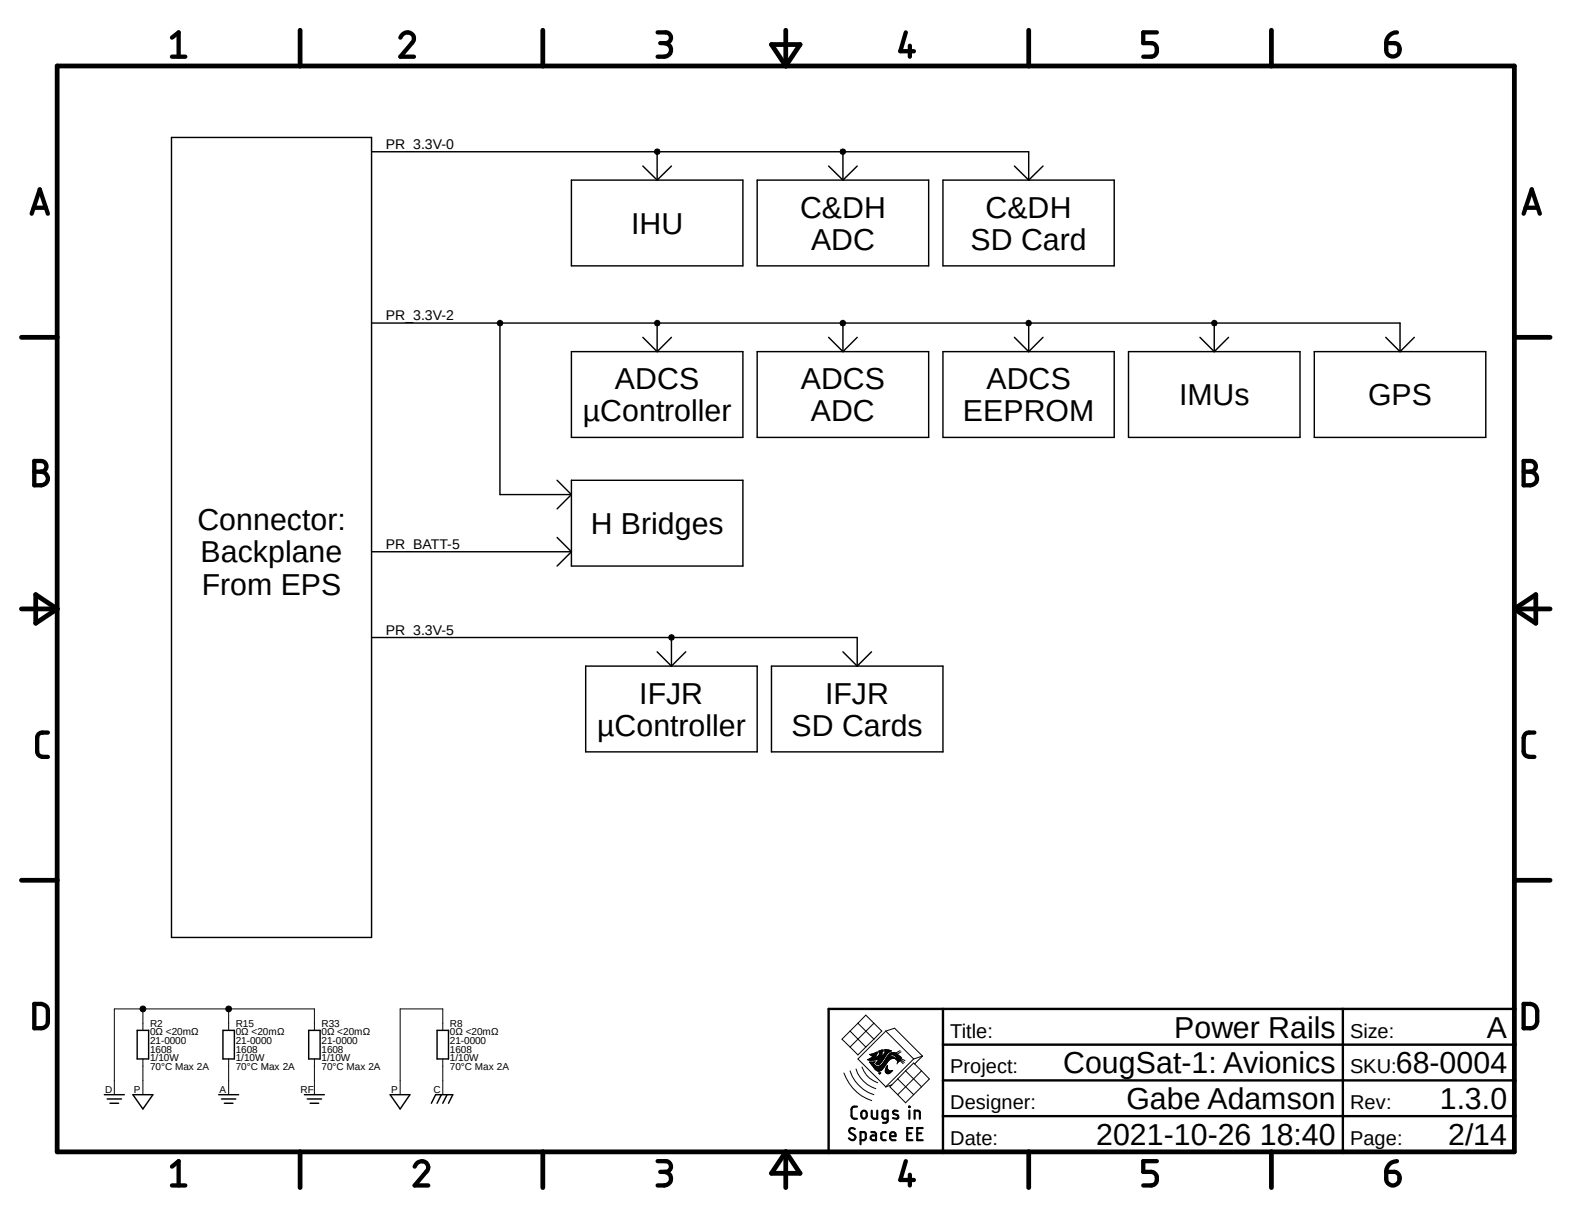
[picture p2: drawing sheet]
<svg xmlns="http://www.w3.org/2000/svg" width="279mm" height="216mm" viewBox="0 0 279 216" stroke-linecap="round" stroke-linejoin="round" font-family="sans-serif">
<path d="M3.4 3.1l272.6 209.7M276 3.1l-272.6 209.7" fill="none" stroke="#fff" stroke-width=".18"/>
<g fill="none" stroke="#000" stroke-width=".25">
<path d="M30.5 24.4h35.5v142.2h-35.5zM66 27h116.8v5M101.6 32h30.4v15.2h-30.4zM114.3 29.5l2.5 2.5M116.8 27v5M119.3 29.5l-2.5 2.5M134.6 32h30.5v15.2h-30.5zM147.3 29.5l2.5 2.5M149.8 27v5M152.4 29.5l-2.6 2.5M167.6 32h30.4v15.2h-30.4zM180.3 29.5l2.5 2.5"/>
<path d="M185.4 29.5l-2.6 2.5M66 57.4h182.8v5.1M88.9 57.4v30.5h12.7M114.3 59.9l2.5 2.6M116.8 57.4v5.1M119.3 59.9l-2.5 2.6M147.3 59.9l2.5 2.6M149.8 57.4v5.1M152.4 59.9l-2.6 2.6M180.3 59.9l2.5 2.6M182.8 57.4v5.1M185.4 59.9l-2.6 2.6"/>
<path d="M213.3 59.9l2.5 2.6M215.8 57.4v5.1M218.4 59.9l-2.6 2.6M246.3 59.9l2.5 2.6M251.4 59.9l-2.6 2.6M101.6 62.5h30.4v15.2h-30.4zM134.6 62.5h30.5v15.2h-30.5zM167.6 62.5h30.4v15.2h-30.4zM200.6 62.5h30.5v15.2h-30.5zM233.6 62.5h30.5v15.2h-30.5zM66 98h35.6M99 95.5l2.6 2.5"/>
<path d="M99 85.3l2.6 2.6M101.6 98l-2.6 2.6M101.6 87.9l-2.6 2.5M101.6 85.3h30.4v15.3h-30.4zM66 113.3h86.4v5.1M104.1 118.4h30.5v15.2h-30.5zM116.8 115.8l2.5 2.6M119.3 113.3v5.1M121.9 115.8l-2.6 2.6M137.1 118.4h30.5v15.2h-30.5zM149.8 115.8l2.6 2.6M154.9 115.8l-2.5 2.6"/>
<path d="M18.5 194.5h3.6M19 195.3h2.6M19.6 196h1.5M23.6 194.5h3.6l-1.8 2.6zM24.4 183.1h2v5.1h-2zM38.9 194.5h3.5M39.4 195.3h2.5M39.6 183.1h2.1v5.1h-2.1zM39.9 196h1.5M54.1 194.5h3.6M54.6 195.3h2.5M54.9 183.1h2v5.1h-2z"/>
<path d="M55.1 196h1.5M69.3 194.5h3.6l-1.8 2.6zM76.7 196l.7-1.5h3.1l-.8 1.5M77.7 183.1h2v5.1h-2zM78.4 194.5l-.7 1.5M79.5 194.5l-.8 1.5"/>
</g>
<g fill="#000">
<path d="M116.5 26.6l.3-.1 .4 .1 .1 .4-.1 .3-.4 .2-.3-.2-.2-.3z" fill-rule="evenodd"/>
<path d="M149.4 26.6l.4-.1 .4 .1 .1 .4-.1 .3-.4 .2-.4-.2-.1-.3z" fill-rule="evenodd"/>
<path d="M88.5 57.1l.4-.2 .3 .2 .2 .3-.2 .4-.3 .1-.4-.1-.2-.4z" fill-rule="evenodd"/>
<path d="M116.5 57.1l.3-.2 .4 .2 .1 .3-.1 .4-.4 .1-.3-.1-.2-.4z" fill-rule="evenodd"/>
<path d="M149.4 57.1l.4-.2 .4 .2 .1 .3-.1 .4-.4 .1-.4-.1-.1-.4z" fill-rule="evenodd"/>
<path d="M182.5 57.1l.3-.2 .4 .2 .1 .3-.1 .4-.4 .1-.3-.1-.2-.4z" fill-rule="evenodd"/>
<path d="M215.5 57.1l.3-.2 .4 .2 .1 .3-.1 .4-.4 .1-.3-.1-.2-.4z" fill-rule="evenodd"/>
<path d="M119 112.9l.3-.1 .4 .1 .1 .4-.1 .3-.4 .2-.3-.2-.2-.3z" fill-rule="evenodd"/>
<circle cx="25.4" cy="179.3" r=".51"/>
<circle cx="40.6" cy="179.3" r=".51"/>
</g>
<g fill="none" stroke="#000" stroke-width=".18">
<path d="M116.5 26.6l.3-.1 .4 .1 .1 .4-.1 .3-.4 .2-.3-.2-.2-.3zM149.4 26.6l.4-.1 .4 .1 .1 .4-.1 .3-.4 .2-.4-.2-.1-.3zM88.5 57.1l.4-.2 .3 .2 .2 .3-.2 .4-.3 .1-.4-.1-.2-.4zM116.5 57.1l.3-.2 .4 .2 .1 .3-.1 .4-.4 .1-.3-.1-.2-.4zM149.4 57.1l.4-.2 .4 .2 .1 .3-.1 .4-.4 .1-.4-.1-.1-.4zM182.5 57.1l.3-.2 .4 .2 .1 .3-.1 .4-.4 .1-.3-.1-.2-.4zM215.5 57.1l.3-.2 .4 .2 .1 .3-.1 .4-.4 .1-.3-.1-.2-.4zM119 112.9l.3-.1 .4 .1 .1 .4-.1 .3-.4 .2-.3-.2-.2-.3zM25.4 179.3v3.8M40.6 179.3v3.8M25.4 188.2v6.3M40.6 188.2v6.3"/>
<path d="M55.9 183.1v-3.8h-35.6v15.2M55.9 188.2v6.3M78.7 183.1v-3.8h-7.6v15.2M78.7 188.2v6.3M150 190.7a7.9 7.9 0 0 0 4.9 4.9M151.1 190.3a6.6 6.6 0 0 0 4.2 4.2M151.1 186.1l1.4 1.4 1.4-1.4M151.1 183.2l2.8 2.9M152.1 189.9a5.5 5.5 0 0 0 3.6 3.6M152.5 181.8l1.4-1.4 2.8 2.8-1.4 1.5M152.5 181.8l-2.9 2.9 1.5 1.4M152.5 181.8l2.8 2.9"/>
<path d="M153.2 189.6a4.4 4.4 0 0 0 2.8 2.8M154.3 188.3h1.6M154.3 188.3h1.3M154.5 188.2l-.3 .1 .7 .1 1.3-.3-.3 .6M154.5 188.2h2.6M154.6 188.8h.8M154.6 187.4h1.1M154.6 188.8h.7M154.7 188.1h2.4M154.7 188.9h.5M154.7 187.5h1M154.7 188.9l.7 1"/>
<path d="M154.8 189h.5M154.8 188h2.4M154.9 189.1h.4M154.9 187.6h.8M154.9 187.3h.9M154.9 189.2h.5M154.9 187.9l-.4 .3M154.9 187.9h2.3M155 187.8h.6M155 189.3h.5M155.1 189.4h.5M155.1 187.7h.6"/>
<path d="M155.2 189.6h2M155.2 187.2h.7M155.2 188.9l.1 .2M155.3 189.7h1.8M155.3 184.7l-1.4 1.4M155.3 181.8l-4.2 4.3M155.3 189.1l.5 .4M155.4 189.8h1.6M155.4 189.9h1.5M155.4 189.9l.2 .2M155.5 188.7h.1M155.5 187.1h.4"/>
<path d="M155.5 190h1.3M155.5 188.7h-1l.2 .2M155.5 188.7l-.3 .2M155.6 190.1a.7 .7 0 0 0 .9 .1M155.6 190.1h1.2M155.7 190.2h1M155.7 189h.7M155.7 188.9h.8M155.7 187h.2M155.8 188.8h.7M155.8 190.2h.7M155.8 189.1h.5"/>
<path d="M155.8 187.8h1.5M155.9 188.8h.7M155.9 186.9h.1M155.9 186.9l-.3 1 .6-.3M155.9 186.9l-1.3 .5 .6 .3-.3 .2M155.9 188.7h.8M156 188.6h.8M156 187.7h1.4M156 188.5h.8M156.1 188.4h.8M156.1 187.7h1.3M156.1 188.3h.8"/>
<path d="M156.2 188.3h.8M156.2 187.6h1.2M156.2 186.8l.1 .3h.1l-.1 .3M156.2 187.5h.5M156.2 186.9h.6M156.2 186.8h.7M156.3 190.8h.1M156.3 189.5h.9M156.3 187h.5M156.3 187.4l-.1 .2M156.3 187.4h.4M156.3 187.3h.4"/>
<path d="M156.3 187.2h.5M156.4 190.7l.1-.1-.2 .2M156.4 187.1h.4M156.4 189.4l-1.2 .1M156.4 189.4h.9M156.4 186.7l-.2 .1M156.4 186.7h.5M156.5 190.7h-.3l.2 .2M156.5 189.3h.9M156.7 189.2h.7M156.7 186.6h.3l-.1 .3h-.7M156.7 186.6l-.3 .1"/>
<path d="M156.7 186.6h.2M156.7 190.2h-.2M156.7 187.4l.1 .2 .1-.1M156.8 186.9l-.1 .5M156.8 189.1h.7M156.8 189h.7M156.8 190l-.1 .2M156.9 188.9h.7M156.9 187.5h.6M157 188.8h.6M157 187.4h.6M157.1 188.2l-.5 .6a.57 .57 0 0 1-.9 .2l.2-.3"/>
<path d="M157.1 188.8h.6M157.1 188.8l-.7 .6M157.1 188.7h.7M157.1 187.3h.5M157.1 189.7l-.3 .3M157.2 187.2l-.3 .3M157.2 188.6h.6M157.2 187.2h.5M157.2 188.5h.7M157.3 188.4h.7M157.3 187.8l-.2 .4M157.3 187.1h.5"/>
<path d="M157.3 186.8h1M157.3 186.7h1M157.3 186.6h.8M157.3 187h.6M157.4 190.3h1.1M157.4 190.4h1.1M157.4 190.2h.6M157.4 190.2h.5M157.4 188.3h.7M157.4 190.5h1M157.4 190.1h.4M157.4 190h.4"/>
<path d="M157.4 186.9h.8M157.4 188.3h.8M157.4 186.9h.6M157.4 183.2l5 5M157.4 183.2l-4.9 5 5 5M157.4 183.2l1.6-.5 5 5M157.4 190.6h.9M157.4 189.9h.3M157.4 188.2h.9M157.5 189.8h.2M157.5 188.1h1.1M157.5 188.1l-.4 .7"/>
<path d="M157.5 190.7h.7M157.5 189.7h.2M157.6 189.7h.1M157.6 188h1.4M157.6 189.6h.1M157.6 187.9h1.4M157.6 189.5h.1M157.6 187.8h1.2M157.7 190.8h.3M157.7 189.4v-.1l-.3 .8v.5M157.7 189.4v.3M157.7 189.7l.1 .3"/>
<path d="M157.7 189.4h.1M157.7 187.7h.4M157.8 190l.3 .3M157.8 187.7h.3M157.9 187.6h.3M157.9 187.5h.4M158 187.4h1.6M158.2 186.9l-.5 .3-.4 .6M158.2 186.9l.3-.2-1.2-.2v.3h.1l-.2 .4M158.2 190.3l.5-.1-.7 .6h-.3l-.3-.2M158.2 187.2h1.1M158.3 187.5l-.3 .2 .7 .1 .5 .4"/>
<path d="M158.3 187.1h.9M158.3 187.1a1.08 1.08 0 0 1 1.4 .4l.5 .4M158.3 187.1l-.8 1M158.3 187.5a.79 .79 0 0 1 1.1 .7h-.1l.2 .3M158.5 190.2h.1M158.8 187.5h.8M159 187.6h.8M159 188.1l.2 .1M159.1 187.7h.8M159.2 188.2h.1M159.2 188.1a1.53 1.53 0 0 0-1.8 1l-.3 .6M159.2 187.7h.8"/>
<path d="M159.3 187.8h.8M159.3 188.3h.8M159.3 187.9h.9M159.3 188h.8M159.4 188.3h.6M159.4 188.2h.7M159.4 188.1h.7M159.5 188.4h.5M159.5 188.8l-.1 .3M159.5 188.6h.3M159.5 188.5h.4M159.5 188.5l.1 .2"/>
<path d="M159.6 191.7l-1.4 1.4 1.4 1.4M159.6 191.7l2.8 2.8M159.6 188.8h.1M159.6 188.7h.1M159.6 188.7l-.1 .1M159.9 188.4l.6 .6M160 186.7l-.8 .5M160 188.4l-.4 .3M160.1 188.3l.6 .5M160.1 188.3l-.1 .1M160.1 188.1l.8 .4M160.1 186.9l-.7 .4h-1.3"/>
<path d="M160.2 187.9l-.1 .4M161 190.3l1.4-1.4 1.4 1.4M161 190.3l-1.4 1.4M161 190.3l2.8 2.8M162.4 188.2l-5 4.9 1.1-.3M163.8 190.3l1.4 1.4-4.2 4.3-1.4-1.5M163.8 190.3l-4.2 4.2M164 187.7l-1.6 .5M164 187.7l-1.4 1.4"/>
<circle cx="25.4" cy="179.3" r=".51"/>
<circle cx="40.6" cy="179.3" r=".51"/>
</g>
<g fill="none" stroke="#000" stroke-width=".85">
<path d="M10.2 11.7h259v193h-259zM53.3 5.4v6.3M96.5 5.4v6.3M137.1 7.9h5.1l-2.5 3.8zM139.7 5.4v6.3M182.8 5.4v6.3M226 5.4v6.3M3.8 59.9h6.4M269.2 59.9h6.3M3.8 108.2h6.4M6.3 105.7l3.9 2.5-3.9 2.5zM269.2 108.2h6.3"/>
<path d="M269.2 108.2l3.8-2.5v5zM3.8 156.4h6.4M269.2 156.4h6.3M53.3 204.7v6.3M96.5 204.7v6.3M139.7 204.7v6.3M139.7 204.7l2.5 3.8h-5.1zM182.8 204.7v6.3M226 204.7v6.3"/>
</g>
<g fill="none" stroke="#000" stroke-width=".76">
<path d="M30.6 6.7l1.1-.9v4.3M30.6 10.1h2.3M71.2 6.7a1.19 1.19 0 0 1 1.5-.9 1.19 1.19 0 0 1 .7 1.6l-2.2 2.7h2.4M116.9 5.8h1.4a.95 .95 0 0 1 1 .9 .95 .95 0 0 1-1 1h-1M118.1 7.7a1.21 1.21 0 0 1 1.2 1.2 1.21 1.21 0 0 1-1.2 1.2h-1.2M161 5.8l-1 3.3h2.4M161.7 8.1v2M205.6 5.8h-2.4v1.9h1.4a1.23 1.23 0 0 1 1 1.2 1.23 1.23 0 0 1-1 1.2h-1.4M246.4 7.7h1.4a1.21 1.21 0 0 1 .9 1.4 1.21 1.21 0 0 1-1.3 .9 1.09 1.09 0 0 1-1-1.2zM248.3 5.8a1.88 1.88 0 0 0-1.9 1.9M5.6 38l1.5-4.3 1.4 4.3M6 36.9h2.2"/>
<path d="M270.8 38l1.4-4.3 1.5 4.3M271.1 36.9h2.2M6.1 81.9h1.2a.95 .95 0 0 1 1 1 .95 .95 0 0 1-1 .9 1.21 1.21 0 0 1 1.2 1.2 1.21 1.21 0 0 1-1.2 1.2h-1.2zM6.1 83.8h1.2M270.8 81.9h1.2a.95 .95 0 0 1 1 1 .95 .95 0 0 1-1 .9 1.21 1.21 0 0 1 1.2 1.2 1.21 1.21 0 0 1-1.2 1.2h-1.2zM270.8 83.8h1.2M8.5 130.2h-1a.87 .87 0 0 0-.9 .9v2.4a.97 .97 0 0 0 .9 1h1M272.7 130.2h-.9a.94 .94 0 0 0-1 .9v2.4a.97 .97 0 0 0 1 1h.9M6.1 178.4a2.22 2.22 0 0 1 2.2 .5l.2 .7v1.9a1.13 1.13 0 0 1-1.2 1.2h-1.2zM270.8 178.4a2.07 2.07 0 0 1 2.2 .5l.2 .7v1.9a1.21 1.21 0 0 1-1.2 1.2h-1.2zM30.6 207.3l1.1-1v4.4M30.6 210.7h2.3"/>
<path d="M73.7 207.3a1.2 1.2 0 0 1 1.4-1 1.2 1.2 0 0 1 1 1.4l-2.4 3h2.4M116.9 206.3h1.4a.95 .95 0 0 1 1 1 .95 .95 0 0 1-1 .9h-1M118.1 208.2a1.21 1.21 0 0 1 1.2 1.2 1.21 1.21 0 0 1-1.2 1.3h-1.2M161 206.3l-1 3.4h2.4M161.7 208.7v2M205.6 206.3h-2.4v1.9h1.4a1.23 1.23 0 0 1 1 1.2 1.23 1.23 0 0 1-1 1.3h-1.4M246.4 208.2h1.4a1.2 1.2 0 0 1 1 1.4 1.2 1.2 0 0 1-1.3 1 1.2 1.2 0 0 1-1.1-1.1zM248.3 206.3a1.88 1.88 0 0 0-1.9 1.9"/>
</g>
<path d="M167.6 179.3v25.4M238.7 179.3v25.4M269.2 179.3h-121.9v25.4M167.6 198.3h101.6M167.6 192h101.6M167.6 185.6h101.6" fill="none" stroke="#000" stroke-width=".42"/>
<g fill="none" stroke="#000" stroke-width=".38">
<path d="M152.3 196.6l-.7 .1-.3 .4 .1 1.4 .4 .3h.5M153.2 197.6a.49 .49 0 0 1 .5-.2 .49 .49 0 0 1 .4 .4v.5a.49 .49 0 0 1-.5 .5 .49 .49 0 0 1-.5-.5zM154.9 197.4v1l.4 .4h.6v-1.4M157.8 198.8h-.6l-.3-.2-.1-.9 .2-.3h.8v1.7l-.4 .4h-.5M159.6 197.4a.61 .61 0 0 0-.9 .2l.2 .4 .6 .2 .2 .3a.63 .63 0 0 1-1 .2M161.6 196.6l.1 .1zM161.6 197.4v1.4M162.6 198.8v-1.4h.6l.2 .1 .1 1.3M151.9 200.6a.6 .6 0 0 0-1 .3l.3 .4 .6 .4a.51 .51 0 0 1 .2 .7 .51 .51 0 0 1-.7 .2l-.4-.3M153 202.6h.5l.3-.2 .1-.9-.2-.3h-.7v2.1M154.9 201.2h.6l.2 .3v1.1h-.5a.42 .42 0 0 1-.5-.4 .42 .42 0 0 1 .5-.4h.5M157.4 201.2h-.6l-.2 .3 .1 .9 .3 .2h.4"/>
<path d="M158.2 201.9h1a.51 .51 0 0 0-.4-.7 .51 .51 0 0 0-.6 .4l.1 .8 .3 .2h.6M161.2 201.4h.8M162.2 200.4h-1v2.2h1M163 201.4h.7M164 200.4h-1v2.2h1"/>
</g>
<g font-size="5.4">
<text x="112.2" y="41.5">IHU</text>
<text x="142.2" y="38.7">C&amp;DH</text>
<text x="175.2" y="38.7">C&amp;DH</text>
<text x="144.1" y="44.4">ADC</text>
<text x="172.5" y="44.4">SD Card</text>
<text x="109.3" y="69.1">ADCS</text>
<text x="142.3" y="69.1">ADCS</text>
<text x="175.3" y="69.1">ADCS</text>
<text x="103.6" y="74.8">µController</text>
<text x="144.1" y="74.8">ADC</text>
<text x="171.2" y="74.8">EEPROM</text>
<text x="209.6" y="72">IMUs</text>
<text x="243.2" y="72">GPS</text>
<text x="35.1" y="94.2">Connector:</text>
<text x="105" y="94.9">H Bridges</text>
<text x="35.6" y="99.9">Backplane</text>
<text x="35.9" y="105.7">From EPS</text>
<text x="113.6" y="125">IFJR</text>
<text x="146.6" y="125">IFJR</text>
<text x="106.1" y="130.7">µController</text>
<text x="140.7" y="130.7">SD Cards</text>
<text x="208.7" y="184.4">Power Rails</text>
<text x="264.3" y="184.4">A</text>
<text x="189" y="190.7">CougSat-1: Avionics</text>
<text x="248.1" y="190.7">68-0004</text>
<text x="200.2" y="197.1">Gabe Adamson</text>
<text x="255.9" y="197.1">1.3.0</text>
<text x="194.8" y="203.4">2021-10-26 18:40</text>
<text x="257.4" y="203.4">2/14</text>
</g>
<g font-size="3.6">
<text x="168.9" y="184.4">Title:</text>
<text x="239.9" y="184.4">Size:</text>
<text x="168.9" y="190.7">Project:</text>
<text x="240" y="190.7">SKU:</text>
<text x="168.9" y="197.1">Designer:</text>
<text x="239.9" y="197.1">Rev:</text>
<text x="168.9" y="203.4">Date:</text>
<text x="239.9" y="203.4">Page:</text>
</g>
<g font-size="2.5">
<text x="68.6" y="26.5">PR_3.3V-0</text>
<text x="68.6" y="56.9">PR_3.3V-2</text>
<text x="68.6" y="97.5">PR_BATT-5</text>
<text x="68.6" y="112.8">PR_3.3V-5</text>
</g>
<g font-size="1.8">
<text x="26.7" y="185.5">21-0000</text>
<text x="26.7" y="184">0Ω &lt;20mΩ</text>
<text x="26.7" y="182.5">R2</text>
<text x="41.9" y="184">0Ω &lt;20mΩ</text>
<text x="41.9" y="182.5">R15</text>
<text x="41.9" y="185.5">21-0000</text>
<text x="57.1" y="184">0Ω &lt;20mΩ</text>
<text x="57.1" y="182.5">R33</text>
<text x="57.2" y="185.5">21-0000</text>
<text x="80" y="185.5">21-0000</text>
<text x="80" y="184">0Ω &lt;20mΩ</text>
<text x="80" y="182.5">R8</text>
<text x="26.7" y="187">1608</text>
<text x="26.7" y="188.6">1/10W</text>
<text x="26.7" y="190.1">70°C Max 2A</text>
<text x="41.9" y="187">1608</text>
<text x="41.9" y="188.6">1/10W</text>
<text x="41.9" y="190.1">70°C Max 2A</text>
<text x="57.2" y="187">1608</text>
<text x="57.2" y="188.6">1/10W</text>
<text x="57.2" y="190.1">70°C Max 2A</text>
<text x="80" y="187">1608</text>
<text x="80" y="188.6">1/10W</text>
<text x="80" y="190.1">70°C Max 2A</text>
<text x="18.7" y="194.3">D</text>
<text x="23.8" y="194.3">P</text>
<text x="39" y="194.3">A</text>
<text x="53.4" y="194.3">RF</text>
<text x="69.5" y="194.3">P</text>
<text x="77" y="194.3">C</text>
</g>
</svg>
